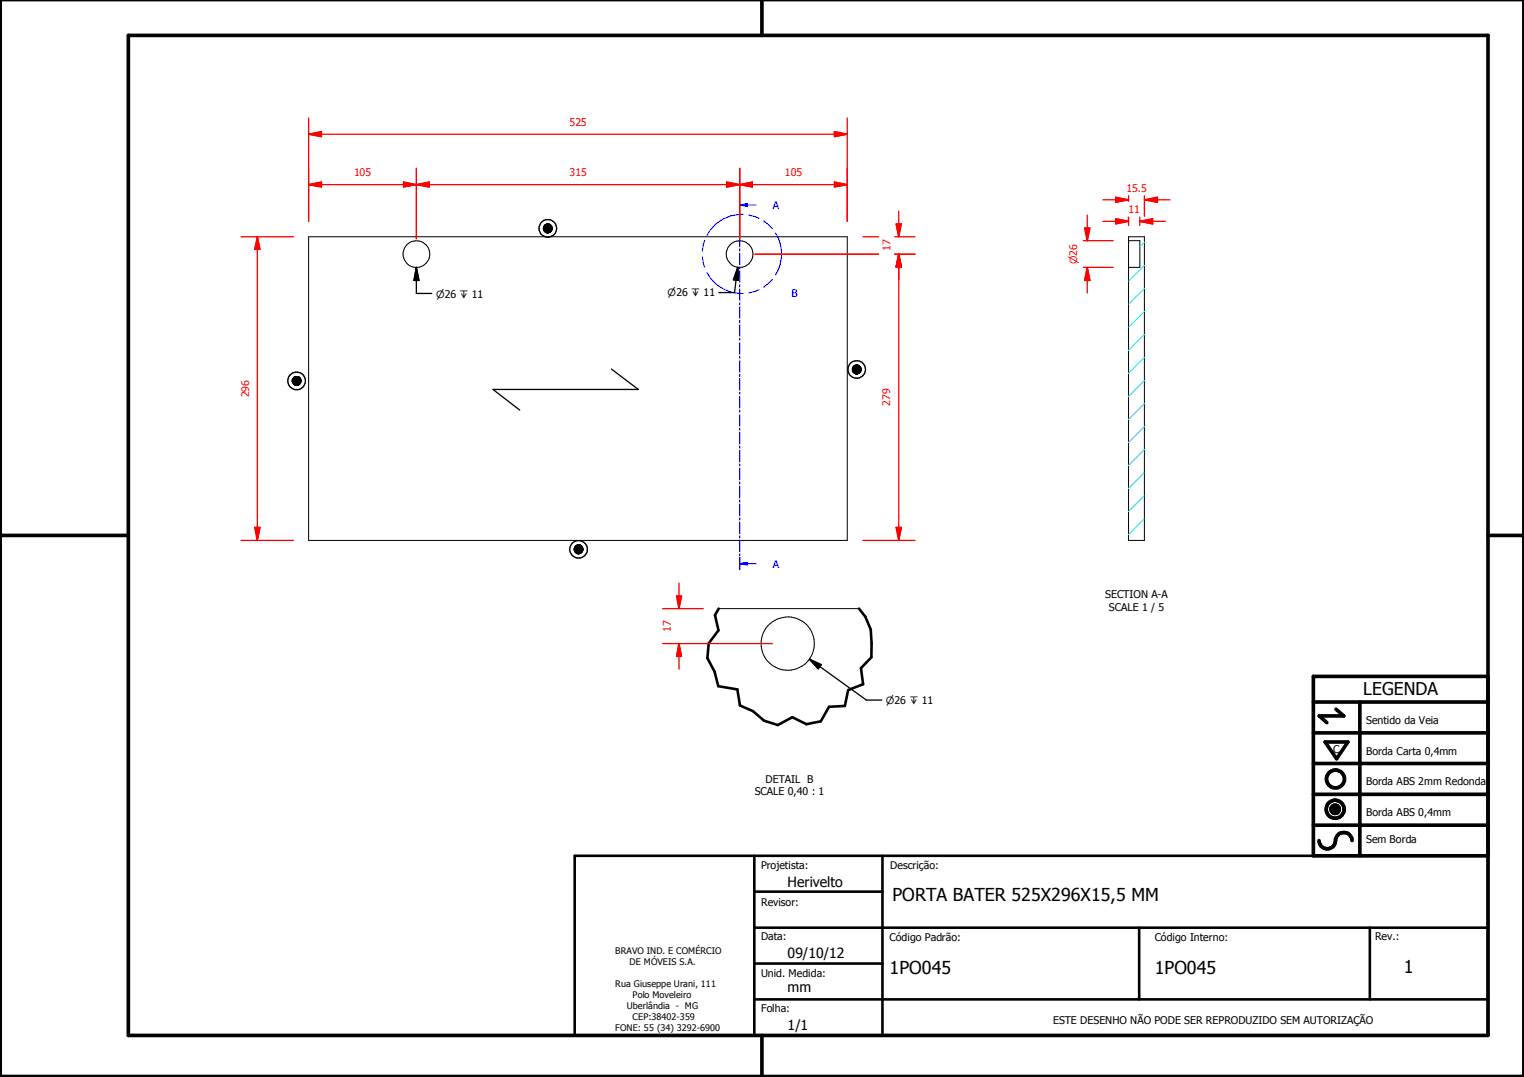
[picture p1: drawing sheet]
<svg xmlns="http://www.w3.org/2000/svg" width="297mm" height="210mm" viewBox="0 0 297 210" stroke-linecap="round" stroke-linejoin="round" font-family="sans-serif">
<g fill="none" stroke="#000" stroke-width=".19">
<path d="M60.2 46.1h104.9v59.2h-104.9zM105.9 44.5h1.7zM105.9 44.5h1.7v.1zM105.9 44.5l1.7 .1h-1.6zM106 44.4l1.6 .1zM106 44.6l1.6 .1zM106 44.7h1.6zM106 44.7h1.6l-.1 .2zM106 44.7l1.5 .2h-1.5zM106 44.3l1.6 .1h-1.6zM106 44.3h1.6v.1zM106 44.2l1.6 .1z"/>
<path d="M106 44.9h1.5zM106 44.9l1.5 .1zM106 44.2h1.6zM106 45h1.5zM106 44.1l1.5 .1zM106.1 45h1.4zM106.1 45l1.3 .1zM106.1 44l1.4 .1zM106.1 45.1h1.3zM106.1 43.9l1.4 .1zM106.2 45.1h1.2zM106.2 45.1l1.1 .1z"/>
<path d="M106.2 43.9h1.2h-1.3zM106.2 43.9h1.2zM106.3 45.2h1zM106.3 45.2l.9 .1zM106.3 43.8l1.1 .1zM106.3 43.8h1zM106.3 45.3h.9zM106.3 45.3h.8zM106.3 43.8h.9zM106.4 45.3h.7zM106.4 45.3h.6zM106.4 43.7l.8 .1z"/>
<path d="M106.4 43.7h.7zM106.5 45.3h.5zM106.5 43.7h.6zM106.5 43.7h.5zM106.6 45.3h.4zM106.6 45.3h.2zM106.6 43.7h.4zM106.7 45.3h.1zM106.7 43.7h.3zM106.7 43.7h.1zM220 52.1h.1M220 46.9h2.2v5.2h-2.2"/>
<path d="M220 46.1h3.1v59.2h-3.1zM57 74.1h1.7v.2zM57 74.1l1.7 .2h-1.7zM57 74.3h1.7zM57 74.3h1.7l-.1 .1zM57 74.3l1.6 .1h-1.6zM57 74.4l1.6 .1zM57 74l1.7 .1zM57 74.5h1.6zM57 74h1.6zM57.1 74.5h1.5zM57.1 74.5l1.4 .1z"/>
<path d="M57.1 73.9l1.5 .1zM57.1 74.6h1.4zM57.1 74.6l1.4 .1zM57.1 73.8l1.5 .1zM57.1 74.7h1.4zM57.1 74.7l1.4 .1zM57.1 73.7l1.4 .1zM57.2 74.8h1.3zM57.2 74.8l1.2 .1zM57.2 73.7h1.3zM57.2 74.9h1.2zM57.2 74.9h1.1z"/>
<path d="M57.2 73.6l1.3 .1zM57.2 73.6h1.2zM57.3 74.9h1zM57.3 74.9l.9 .1zM57.3 73.5l1.1 .1zM57.3 73.5h1zM57.4 75h.8zM57.4 73.5h.9zM57.4 73.5h.8zM57.5 75h.7zM57.5 75h.6zM57.5 73.4l.7 .1z"/>
<path d="M57.5 73.4h.7zM57.6 75h.5zM57.6 75l.4 .1zM57.6 73.4h.6zM57.6 73.4h.5zM57.7 75.1h.3zM57.7 75.1h.2zM57.7 73.4h.4zM57.7 73.4h.3zM57.7 73.4h.2zM166.2 71.9l1.6 .1zM166.2 72h1.6z"/>
<path d="M166.2 72l1.6 .1zM166.2 72.1l1.6 .1zM166.2 72.2l1.6 .1zM166.2 71.8l1.6 .1zM166.2 72.3h1.6zM166.2 72.3l1.5 .1zM166.2 71.8h1.6zM166.2 71.7l1.6 .1zM166.2 72.4h1.5zM166.2 72.4l1.5 .1zM166.2 71.6l1.6 .1zM166.3 72.5h1.4z"/>
<path d="M166.3 72.5l1.3 .1zM166.3 71.5l1.4 .1zM166.3 71.5h1.4zM166.4 72.6h1.2zM166.4 71.5h1.3zM166.4 72.6l1.1 .1zM166.4 71.4l1.2 .1zM166.4 71.4h1.2zM166.5 72.7h1zM166.5 72.7h.9zM166.5 71.3l1.1 .1zM166.6 72.7h.8z"/>
<path d="M166.6 72.7l.7 .1zM166.6 71.2l.9 .1h-1zM166.6 71.2l.9 .1zM166.6 71.2h.8zM166.7 72.8h.6zM166.7 71.2h.7zM166.7 72.8l.5 .1zM166.7 71.2h.6zM166.8 72.9h.4zM166.8 72.9h.3zM166.8 71.2h.5zM166.8 71.2h.4z"/>
<path d="M166.9 72.9h.2zM166.9 71.2h.3zM166.9 71.2h.2zM111.9 107l1.7 .1zM111.9 107.1h1.7zM111.9 107.1l1.7 .1zM111.9 107.2l1.7 .1zM111.9 106.9l1.7 .1zM112 107.3h1.6zM112 107.3l1.5 .1zM112 107.4h1.5zM112 107.4l1.5 .1z"/>
<path d="M112 106.8l1.6 .1zM112 106.7l1.6 .1zM112.1 107.5h1.4zM112.1 107.5l1.3 .1zM112.1 106.6l1.4 .1h-1.5zM112.1 106.6l1.4 .1zM112.1 107.6h1.3zM112.1 107.6l1.3 .1zM112.1 106.6h1.4zM112.1 107.7h1.3zM112.1 107.7h1.2zM112.1 106.5l1.3 .1z"/>
<path d="M112.2 107.7h1.1zM112.2 107.7h1zM112.2 106.4l1.2 .1h-1.3zM112.2 106.4l1.2 .1zM112.3 107.7h.9zM112.3 107.7l.9 .1zM112.3 106.4h1zM112.3 107.8h.9zM112.3 107.8h.8zM112.3 106.3l.9 .1h-.9zM112.3 106.3l.9 .1zM112.3 106.3h.9z"/>
<path d="M112.4 107.8h.7zM112.4 107.8l.6 .1zM112.4 106.3h.8zM112.4 106.3h.7zM112.5 107.9h.5zM112.5 107.9h.4zM112.5 106.3h.6zM112.5 106.3h.5zM112.6 107.9h.3zM112.6 106.3h.4zM112.6 106.3h.3zM112.7 107.9h.2z"/>
<path d="M112.7 106.2l.2 .1zM112.7 106.2h.2zM140.1 118.6h27.3M259.4 157.6l1.6 .1zM259.4 157.7l1.6 .1zM259.4 157.8l1.6 .1zM259.4 157.9h1.6v.1zM259.4 157.9l1.6 .1h-1.5zM259.4 157.6h1.6zM259.5 158h1.5zM259.5 158l1.4 .1zM259.5 157.5l1.5 .1z"/>
<path d="M259.5 158.1h1.4zM259.5 157.4l1.5 .1zM259.5 158.1l1.4 .1zM259.5 157.3l1.4 .1zM259.6 158.2h1.3zM259.6 158.2h1.2zM259.6 157.2l1.3 .1zM259.6 158.2l1.2 .1zM259.6 157.2h1.3zM259.7 158.3h1.1zM259.7 158.3l1 .1zM259.7 157.1l1.1 .1z"/>
<path d="M259.7 157.1h1.1zM259.8 158.4h.9zM259.8 158.4h.8zM259.8 157.1h1zM259.8 157.1h.9zM259.8 158.4l.8 .1zM259.8 157l.9 .1zM259.8 157h.8zM259.9 158.5h.7zM259.9 158.5h.6zM259.9 157h.7zM260 158.5h.5z"/>
<path d="M260 158.5h.4zM260 157h.6zM260.1 158.5h.3zM260.1 158.5h.2zM260.1 156.9l.4 .1zM260.1 156.9h.3zM260.1 156.9h.2z"/>
<circle cx="81.2" cy="49.5" r="2.6"/>
<circle cx="144.1" cy="49.5" r="2.6"/>
<circle cx="153.5" cy="125.4" r="5.2"/>
</g>
<path d="M140.1 118.6l-.7 1.3 .6 3-1.9 2.5-.2 2.9 1.4 2.6 .7 2.8 3.7 .7 .5 3.1 2.6 1.1 2.1 1.9 2.7 .8 2.8-1.5 2.8 1.3 2.8-.5 1.6-2.8 3.1-.2 .6-3.1 2.9-1.2-.4-3.1 2-2.1 .1-2.7-.2-2.7-1-2.5-1.3-1.6M112 166.8h178v35h-178zM147 173.8h25M147 166.8v35M172 166.8v35M147 194.8h143M147 180.8h143M147 187.8h25M222 180.8v14M267 180.8v14" fill="none" stroke="#000" stroke-width=".51"/>
<g fill="#000">
<path d="M106 44.3l1.6 .1h-1.6zM106 44.3h1.6v.1zM106 44.2l1.6 .1zM106 44.2h1.6zM106 44.1l1.5 .1zM106.1 44l1.4 .1zM106.1 43.9l1.4 .1zM106.2 43.9h1.2h-1.3zM106.2 43.9h1.2zM106.3 43.8l1.1 .1zM106.3 43.8h1zM106.3 43.8h.9z"/>
<path d="M106.4 43.7l.8 .1zM106.4 43.7h.7zM106.5 43.7h.6zM106.5 43.7h.5zM106.6 43.7h.4zM106.7 43.7h.3zM106.7 43.7h.1zM106.6 45.3h.2zM106.7 45.3h.1zM106.5 45.3h.5zM106.6 45.3h.4zM106.4 45.3h.6z"/>
<path d="M106.3 45.3h.8zM106.4 45.3h.7zM106.3 45.2l.9 .1zM106.3 45.3h.9zM106.2 45.1l1.1 .1zM106.3 45.2h1zM106.1 45.1h1.3zM106.2 45.1h1.2zM106.1 45l1.3 .1zM106 44.9l1.5 .1zM106 45h1.5zM106.1 45h1.4z"/>
<path d="M106 44.7l1.5 .2h-1.5zM106 44.9h1.5zM106 44.7h1.6zM106 44.7h1.6l-.1 .2zM106 44.4l1.6 .1zM105.9 44.5h1.7zM105.9 44.5h1.7v.1zM105.9 44.5l1.7 .1h-1.6zM106 44.6l1.6 .1zM57 74l1.7 .1zM57 74h1.6zM57.1 73.9l1.5 .1z"/>
<path d="M57.1 73.8l1.5 .1zM57.1 73.7l1.4 .1zM57.2 73.7h1.3zM57.2 73.6l1.3 .1zM57.2 73.6h1.2zM57.3 73.5l1.1 .1zM57.3 73.5h1zM57.4 73.5h.9zM57.4 73.5h.8zM57.5 73.4l.7 .1zM57.5 73.4h.7zM57.6 73.4h.6z"/>
<path d="M57.6 73.4h.5zM57.7 73.4h.4zM57.7 73.4h.3zM57.7 73.4h.2zM57.7 75.1h.2zM57.6 75l.4 .1zM57.7 75.1h.3zM57.5 75h.6zM57.6 75h.5zM57.4 75h.8zM57.5 75h.7zM57.3 74.9l.9 .1z"/>
<path d="M57.2 74.9h1.1zM57.3 74.9h1zM57.2 74.8l1.2 .1zM57.2 74.9h1.2zM57.1 74.7l1.4 .1zM57.2 74.8h1.3zM57.1 74.6l1.4 .1zM57.1 74.7h1.4zM57.1 74.5l1.4 .1zM57.1 74.6h1.4zM57 74.5h1.6zM57.1 74.5h1.5z"/>
<path d="M57 74.3l1.6 .1h-1.6zM57 74.4l1.6 .1zM57 74.1h1.7v.2zM57 74.1l1.7 .2h-1.7zM57 74.3h1.7zM57 74.3h1.7l-.1 .1zM166.2 71.8l1.6 .1zM166.2 71.8h1.6zM166.2 71.7l1.6 .1zM166.2 71.6l1.6 .1zM166.3 71.5l1.4 .1zM166.3 71.5h1.4z"/>
<path d="M166.4 71.5h1.3zM166.4 71.4l1.2 .1zM166.4 71.4h1.2zM166.5 71.3l1.1 .1zM166.6 71.2l.9 .1h-1zM166.6 71.2l.9 .1zM166.6 71.2h.8zM166.7 71.2h.7zM166.7 71.2h.6zM166.8 71.2h.5zM166.8 71.2h.4zM166.9 71.2h.3z"/>
<path d="M166.9 71.2h.2zM166.8 72.9h.3zM166.9 72.9h.2zM166.7 72.8l.5 .1zM166.8 72.9h.4zM166.7 72.8h.6zM166.6 72.7l.7 .1zM166.5 72.7h.9zM166.6 72.7h.8zM166.4 72.6l1.1 .1zM166.5 72.7h1zM166.4 72.6h1.2z"/>
<path d="M166.3 72.5l1.3 .1zM166.2 72.4l1.5 .1zM166.3 72.5h1.4zM166.2 72.3l1.5 .1zM166.2 72.4h1.5zM166.2 72.3h1.6zM166.2 71.9l1.6 .1zM166.2 72l1.6 .1zM166.2 72.1l1.6 .1zM166.2 72.2l1.6 .1zM166.2 72h1.6zM111.9 106.9l1.7 .1z"/>
<path d="M112 106.8l1.6 .1zM112 106.7l1.6 .1zM112.1 106.6l1.4 .1h-1.5zM112.1 106.6l1.4 .1zM112.1 106.6h1.4zM112.1 106.5l1.3 .1zM112.2 106.4l1.2 .1h-1.3zM112.2 106.4l1.2 .1zM112.3 106.4h1zM112.3 106.3l.9 .1h-.9zM112.3 106.3l.9 .1zM112.3 106.3h.9z"/>
<path d="M112.4 106.3h.8zM112.4 106.3h.7zM112.5 106.3h.6zM112.5 106.3h.5zM112.6 106.3h.4zM112.6 106.3h.3zM112.7 106.2l.2 .1zM112.7 106.2h.2zM112.6 107.9h.3zM112.7 107.9h.2zM112.5 107.9h.4zM112.4 107.8l.6 .1z"/>
<path d="M112.5 107.9h.5zM112.3 107.8h.8zM112.4 107.8h.7zM112.3 107.7l.9 .1zM112.3 107.8h.9zM112.2 107.7h1zM112.3 107.7h.9zM112.1 107.7h1.2zM112.2 107.7h1.1zM112.1 107.6l1.3 .1zM112.1 107.7h1.3zM112.1 107.5l1.3 .1z"/>
<path d="M112.1 107.6h1.3zM112 107.4l1.5 .1zM112.1 107.5h1.4zM112 107.3l1.5 .1zM112 107.4h1.5zM111.9 107.1l1.7 .1zM111.9 107.2l1.7 .1zM112 107.3h1.6zM111.9 107l1.7 .1zM111.9 107.1h1.7zM259.4 157.6h1.6zM259.5 157.5l1.5 .1z"/>
<path d="M259.5 157.4l1.5 .1zM259.5 157.3l1.4 .1zM259.6 157.2l1.3 .1zM259.6 157.2h1.3zM259.7 157.1l1.1 .1zM259.7 157.1h1.1zM259.8 157.1h1zM259.8 157.1h.9zM259.8 157l.9 .1zM259.8 157h.8zM259.9 157h.7zM260 157h.6z"/>
<path d="M260.1 156.9l.4 .1zM260.1 156.9h.3zM260.1 156.9h.2zM260.1 158.5h.2zM260 158.5h.4zM260.1 158.5h.3zM259.9 158.5h.6zM260 158.5h.5zM259.8 158.4l.8 .1zM259.9 158.5h.7zM259.8 158.4h.8zM259.7 158.3l1 .1z"/>
<path d="M259.8 158.4h.9zM259.6 158.2l1.2 .1zM259.7 158.3h1.1zM259.6 158.2h1.2zM259.5 158.1l1.4 .1zM259.6 158.2h1.3zM259.5 158l1.4 .1zM259.5 158.1h1.4zM259.4 157.9l1.6 .1h-1.5zM259.5 158h1.5zM259.4 157.6l1.6 .1zM259.4 157.7l1.6 .1z"/>
<path d="M259.4 157.8l1.6 .1zM259.4 157.9h1.6v.1z"/>
</g>
<g fill="none" stroke="#000" stroke-width=".71">
<path d="M148.5 0v6.9M297 -.1v209.9h-297v-209.9M25 6.9h265v194.9h-265zM0 104.4h25M290 104.4h7M256 136.8h34M260.4 138.2l1.5 1.3h-4.8l1.5 1.3M265 136.8v30M290 131.8h-34v35h34M256 154.8h34M256 148.8h34M256 142.8h34"/>
<path d="M258.3 144.6h4.4l-2.2 3.3zM256 160.8h34M257.1 163.8a1.62 1.62 0 0 0 1.8 1.6 1.62 1.62 0 0 0 1.4-1.9 1.63 1.63 0 0 1 1.7-1.2 1.63 1.63 0 0 1 1.5 1.5M148.5 201.8v8"/>
<circle cx="260.2" cy="157.7" r="1.76"/>
<circle cx="260.2" cy="157.7" r=".82"/>
<circle cx="260.3" cy="151.8" r="1.76"/>
</g>
<g fill="none" stroke="#00f" stroke-width=".19">
<path d="M144.2 38.8v2.3M144.2 40h1.5M144.2 41.5v.5M144.2 42.3v2.3M144.2 45v.4M144.2 45.8v2.3M144.2 48.5v.4M144.2 49.3v2.3M144.2 52v.4M144.2 52.8v2.3M144.2 55.5v.4M144.2 56.3v2.3"/>
<path d="M144.2 59v.4M144.2 59.8v2.3M144.2 62.4v.5M144.2 63.2v2.4M144.2 66v.4M144.2 66.8v2.3M144.2 69.4v.5M144.2 70.3v2.3M144.2 72.9v.5M144.2 73.7v2.4M144.2 76.5v.4M144.2 77.3v2.2"/>
<path d="M144.2 79.9v.5M144.2 80.8v2.3M144.2 83.4v.5M144.2 84.2v2.3M144.2 86.9v.5M144.2 87.8v2.2M144.2 90.4v.4M144.2 91.2v2.3M144.2 93.9v.5M144.2 94.7v2.3M144.2 97.4v.5M144.2 98.2v2.3"/>
<path d="M144.2 100.9v.4M144.2 101.7v2.3M144.2 104.4v.5M144.2 105.2v2.3M144.2 107.9v.4M144.2 108.7v2.3"/>
</g>
<path d="M144.2 38.8v2.3M144.2 108.7v2.3" fill="none" stroke="#00f" stroke-width=".3"/>
<path d="M144.2 40l1.5-.3v.5z" fill="#00f"/>
<path d="M144.2 40l1.5-.3v.5zM145.7 40h1.7M144.2 109.9h1.5" fill="none" stroke="#00f" stroke-width=".19"/>
<path d="M144.2 109.9l1.5-.3v.5z" fill="#00f"/>
<g fill="none" stroke="#00f" stroke-width=".19">
<path d="M136.9 50l.5 2.1M137.4 46.9l-.5 2M137.8 53.1a7.7 7.7 0 0 0 7.1 4.1M144.9 41.8a7.7 7.7 0 0 0-7.1 4.1M146 41.9l2 .7M148 56.4l-.9 .4-1.1 .3M148.9 43.1h.1M148.9 55.9h.1M148.9 43.1l1.6 1.4M150.5 54.4l-1.6 1.5M151.1 45.4a7.4 7.4 0 0 1 0 8.2M144.2 109.9l1.5-.3v.5z"/>
<path d="M145.7 109.9h1.7"/>
</g>
<g fill="none" stroke="#0ff" stroke-width=".19">
<path d="M223.1 56.2l-3.1 3.1M223.1 51.7l-3.1 3.1M223.1 47.2l-.9 .9M223.1 78.7l-3.1 3M223.1 74.2l-3.1 3.1M223.1 69.7l-3.1 3.1M223.1 65.2l-3.1 3.1M223.1 60.7l-3.1 3.1M223.1 96.6l-3.1 3.1M223.1 92.1l-3.1 3.1M223.1 87.6l-3.1 3.1M223.1 83.1l-3.1 3.1"/>
<path d="M223.1 101.1l-3.1 3.1"/>
</g>
<path d="M50.2 102.8v2.5" fill="none" stroke="#f00" stroke-width=".25"/>
<path d="M49.7 102.8h1l-.5 2.5z" fill="#f00"/>
<path d="M50.2 46.1v2.5M49.7 102.8h1l-.5 2.5z" fill="none" stroke="#f00" stroke-width=".25"/>
<path d="M50.2 46.1l.5 2.5h-1z" fill="#f00"/>
<path d="M60.2 36h2.4M47 46.1h10.2M50.2 46.1l.5 2.5h-1zM50.2 48.6v54.2M47 105.3h10.2" fill="none" stroke="#f00" stroke-width=".25"/>
<path d="M60.2 36l2.4-.5v.9z" fill="#f00"/>
<path d="M60.2 36l2.4-.5v.9zM78.7 36h2.4" fill="none" stroke="#f00" stroke-width=".25"/>
<path d="M78.7 35.5l2.4 .5-2.4 .4z" fill="#f00"/>
<path d="M60.2 32.8v10.3M62.6 36h16.1M78.7 35.5l2.4 .5-2.4 .4zM81.1 36h2.5M81.1 32.8v13.7" fill="none" stroke="#f00" stroke-width=".25"/>
<path d="M81.1 36l2.5-.5v.9z" fill="#f00"/>
<path d="M81.1 36l2.5-.5v.9zM141.6 36h2.6" fill="none" stroke="#f00" stroke-width=".25"/>
<path d="M141.6 35.5l2.6 .5-2.6 .4z" fill="#f00"/>
<path d="M81.1 32.8v13.7M83.6 36h58M141.6 35.5l2.6 .5-2.6 .4zM144.2 36h2.4M144.2 32.8v13.7" fill="none" stroke="#f00" stroke-width=".25"/>
<path d="M144.2 36l2.4-.5v.9z" fill="#f00"/>
<path d="M144.2 36l2.4-.5v.9zM162.6 36h2.5" fill="none" stroke="#f00" stroke-width=".25"/>
<path d="M162.6 35.5l2.5 .5-2.5 .4z" fill="#f00"/>
<path d="M60.2 26.2h2.4M144.2 32.8v13.7M146.6 36h16M162.6 35.5l2.5 .5-2.5 .4zM165.1 32.8v10.3" fill="none" stroke="#f00" stroke-width=".25"/>
<path d="M60.2 26.2l2.4-.5v.9z" fill="#f00"/>
<path d="M60.2 26.2l2.4-.5v.9zM162.6 26.2h2.5" fill="none" stroke="#f00" stroke-width=".25"/>
<path d="M162.6 25.7l2.5 .5-2.5 .4z" fill="#f00"/>
<path d="M60.2 23v20.1M62.6 26.2h100M162.6 25.7l2.5 .5-2.5 .4zM165.1 23v20.1M175.2 102.8v2.5" fill="none" stroke="#f00" stroke-width=".25"/>
<path d="M174.7 102.8h1l-.5 2.5z" fill="#f00"/>
<path d="M175.2 49.5v2.5M174.7 102.8h1l-.5 2.5z" fill="none" stroke="#f00" stroke-width=".25"/>
<path d="M175.2 49.5l.5 2.5h-1z" fill="#f00"/>
<path d="M147.1 49.5h24.1M174.4 49.5h3.9M175.2 49.5l.5 2.5h-1zM175.2 49.5v53.3M168.2 105.3h10.1" fill="none" stroke="#f00" stroke-width=".25"/>
<path d="M175.2 49.5l.5 2.5h-1z" fill="#f00"/>
<path d="M175.2 49.5l.5 2.5h-1zM175.2 43.6v2.5" fill="none" stroke="#f00" stroke-width=".25"/>
<path d="M174.7 43.6h1l-.5 2.5z" fill="#f00"/>
<path d="M147.1 49.5h24.1M168.2 46.1h3M174.4 46.1h3.9M174.4 49.5h3.9M174.7 43.6h1l-.5 2.5zM175.2 41.1v2.5M175.2 52v2.5M217.5 43.1h2.5" fill="none" stroke="#f00" stroke-width=".25"/>
<g fill="none" stroke="#000" stroke-width=".25">
<path d="M81.1 52.1l.6 2.6h-1zM81.1 52.1v5.1h3.1M143.8 52.1l.2 2.6-1-.2zM143.8 52.1l-.6 4.9h-3.1M119.2 71.9l5.2 4h-28.3l5.2 4"/>
<circle cx="106.8" cy="44.5" r="1.72"/>
<circle cx="106.8" cy="44.5" r=".85"/>
<circle cx="57.8" cy="74.2" r=".85"/>
<circle cx="57.8" cy="74.2" r="1.73"/>
<circle cx="167" cy="72" r="1.71"/>
<circle cx="167" cy="72" r=".85"/>
<circle cx="112.8" cy="107.1" r=".83"/>
<circle cx="112.8" cy="107.1" r="1.72"/>
</g>
<path d="M81.1 52.1l.6 2.6h-1zM143.8 52.1l.2 2.6-1-.2z" fill="#000"/>
<path d="M217.5 42.6l2.5 .5-2.5 .5z" fill="#f00"/>
<path d="M217.5 42.6l2.5 .5-2.5 .5zM222.2 43.1h2.5" fill="none" stroke="#f00" stroke-width=".25"/>
<path d="M222.2 43.1l2.5-.5v1z" fill="#f00"/>
<path d="M223.1 38.9h2.5M215 43.1h2.5M220 42.3v1.6M222.2 43.1l2.5-.5v1zM222.2 42.3v1.6M224.7 43.1h2.5" fill="none" stroke="#f00" stroke-width=".25"/>
<path d="M223.1 38.9l2.5-.5v1z" fill="#f00"/>
<path d="M217.5 38.9h2.5M223.1 38.9l2.5-.5v1z" fill="none" stroke="#f00" stroke-width=".25"/>
<path d="M217.5 38.4l2.5 .5-2.5 .5z" fill="#f00"/>
<path d="M215 38.9h2.5M217.5 38.4l2.5 .5-2.5 .5zM220 38.1v1.1M223.1 38.1v4.1M225.6 38.9h2.4M211.9 44.4v2.5M220 42.3v.8" fill="none" stroke="#f00" stroke-width=".25"/>
<path d="M211.4 44.4h1l-.5 2.5z" fill="#f00"/>
<path d="M211.4 44.4h1l-.5 2.5zM211.9 52.1v2.6" fill="none" stroke="#f00" stroke-width=".25"/>
<path d="M211.9 52.1l.5 2.6h-1z" fill="#f00"/>
<path d="M211.2 46.9h5.8M211.2 52.1h5.8M211.9 52.1l.5 2.6h-1zM211.9 42v2.4M211.9 54.7v2.4M132.3 116.2v2.4" fill="none" stroke="#f00" stroke-width=".25"/>
<path d="M131.9 116.2h.9l-.5 2.4z" fill="#f00"/>
<path d="M131.9 116.2h.9l-.5 2.4zM132.3 125.4v2.5" fill="none" stroke="#f00" stroke-width=".25"/>
<path d="M132.3 125.4l.5 2.5h-.9z" fill="#f00"/>
<path d="M129.2 118.6h7.9M132.3 113.7v2.5M129.2 125.4h21.3M132.3 125.4l.5 2.5h-.9zM132.3 127.9v2.5" fill="none" stroke="#f00" stroke-width=".25"/>
<path d="M157.8 128.5l2.3 1-.6 .8zM157.8 128.5l11.1 7.9h3" fill="none" stroke="#000" stroke-width=".25"/>
<path d="M157.8 128.5l2.3 1-.6 .8z" fill="#000"/>
<g font-size="3.5">
<text x="173.9" y="175.7">PORTA BATER 525X296X15,5 MM</text>
<text x="173.4" y="189.7">1PO045</text>
<text x="225.1" y="189.7">1PO045</text>
<text x="273.6" y="189.7">1</text>
</g>
<text font-size="3.4" x="265.7" y="135.4">LEGENDA</text>
<g font-size="2.7">
<text x="153.5" y="172.8">Herivelto</text>
<text x="153.5" y="186.6">09/10/12</text>
<text x="153.5" y="193.4">mm</text>
<text x="153.5" y="200.8">1/1</text>
</g>
<g font-size="2.1" fill="#f00">
<text x="111" y="24.6">525</text>
<text x="69" y="34.4">105</text>
<text x="111" y="34.4">315</text>
<text x="153" y="34.4">105</text>
<text x="219.5" y="37.3">15.5</text>
<text x="220" y="41.6">11</text>
<text x="173.6" y="49" transform="rotate(-90 173.6 49)">17</text>
<text x="48.6" y="77.4" transform="rotate(-90 48.6 77.4)">296</text>
<text x="173.5" y="79.2" transform="rotate(-90 173.5 79.2)">279</text>
<text x="130.8" y="123.2" transform="rotate(-90 130.8 123.2)">17</text>
</g>
<g font-size="2.1" fill="#00f">
<text x="150.7" y="40.7">A</text>
<text x="154.3" y="57.8">B</text>
<text x="150.7" y="110.6">A</text>
</g>
<g font-size="2.1">
<text x="215.4" y="116.6">SECTION A-A</text>
<text x="216.2" y="119">SCALE 1 / 5</text>
<text x="266.3" y="141.1">Sentido da Veia</text>
<text x="259.8" y="146.7">C</text>
<text x="266.3" y="147.2">Borda Carta 0,4mm</text>
<text x="147.1" y="155">SCALE 0,40 : 1</text>
<text x="149.2" y="152.5">DETAIL B</text>
<text x="266.3" y="153.1">Borda ABS 2mm Redonda</text>
<text x="266.3" y="159">Borda ABS 0,4mm</text>
<text x="266.3" y="164.4">Sem Borda</text>
<text x="148.4" y="169.3">Projetista:</text>
<text x="173.5" y="169.5">Descrição:</text>
<text x="148.4" y="176.6">Revisor:</text>
<text x="148.4" y="183.2">Data:</text>
<text x="173.4" y="183.3">Código Padrão:</text>
<text x="225.1" y="183.3">Código Interno:</text>
<text x="268" y="183.2">Rev.:</text>
<text x="148.4" y="190.5">Unid. Medida:</text>
<text x="148.4" y="197.2">Folha:</text>
<text x="205.3" y="199.5">ESTE DESENHO NÃO PODE SER REPRODUZIDO SEM AUTORIZAÇÃO</text>
</g>
<text font-size="1.9" fill="#f00" x="210" y="51.5" transform="rotate(-90 210 51.5)">⌀26</text>
<g font-size="1.9">
<text x="85" y="58">⌀26 ↧ 11</text>
<text x="130.1" y="57.8">⌀26 ↧ 11</text>
<text x="172.7" y="137.2">⌀26 ↧ 11</text>
</g>
<g font-size="1.8">
<text x="119.9" y="186">BRAVO IND. E COMÉRCIO</text>
<text x="122.7" y="188.1">DE MÓVEIS S.A.</text>
<text x="119.9" y="192.4">Rua Giuseppe Urani, 111</text>
<text x="122.2" y="196.7">Uberlândia - MG</text>
<text x="123.3" y="194.6">Polo Moveleiro</text>
<text x="119.9" y="201">FONE: 55 (34) 3292-6900</text>
<text x="123.3" y="198.8">CEP:38402-359</text>
</g>
</svg>
